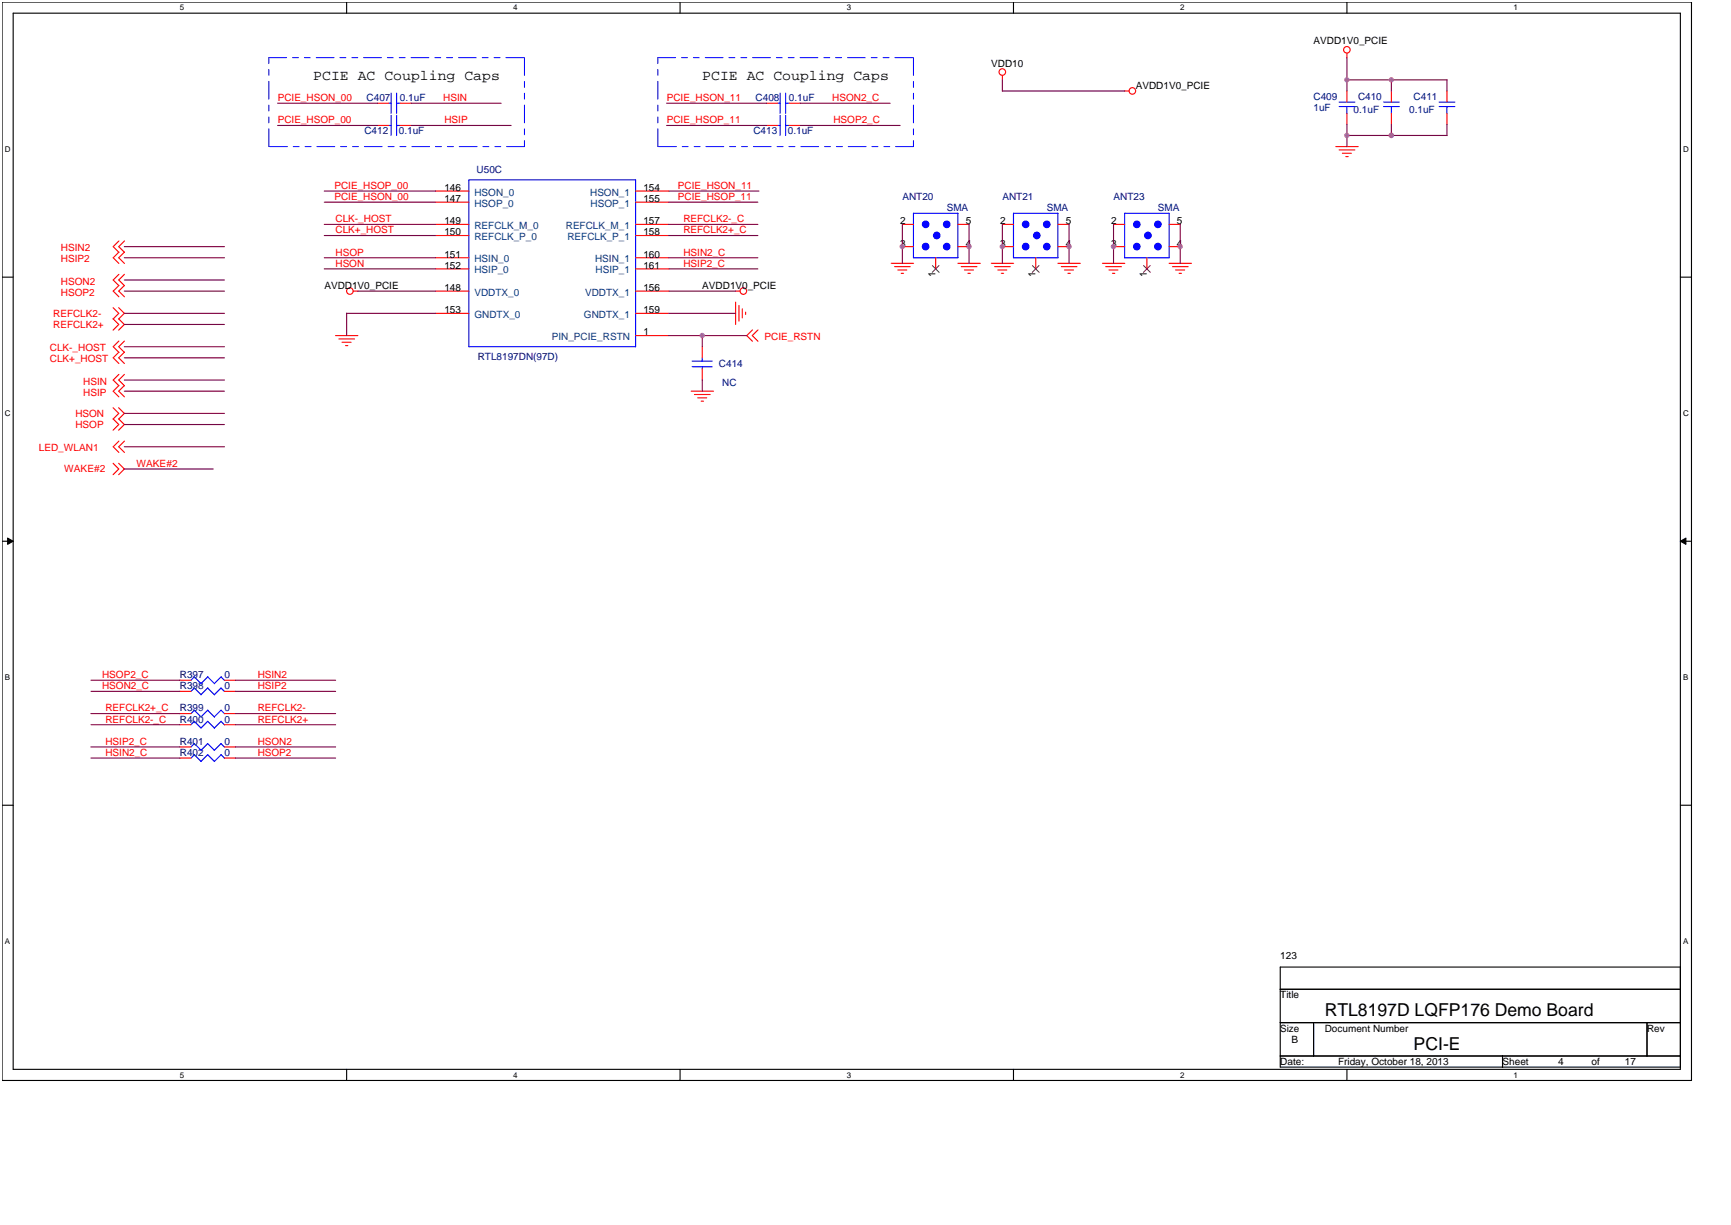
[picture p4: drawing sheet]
<svg xmlns="http://www.w3.org/2000/svg" width="297mm" height="210mm" viewBox="0 0 297 210" stroke-linecap="round" stroke-linejoin="round" font-family="sans-serif">
<path d="M.4 .4h289.5v184.7h-289.5zM2.3 2.3h285.7v180.9h-285.7z" fill="none" stroke="#000" stroke-width=".19"/>
<g fill="#fff">
<path d="M30.8 .5h.8v1.6h-.8z"/>
<path d="M30.8 183.4h.8v1.5h-.8z"/>
</g>
<path d="M59.4 .4v1.9M59.4 183.2v1.9" fill="none" stroke="#000" stroke-width=".19"/>
<g fill="#fff">
<path d="M88 .5h.7v1.6h-.7z"/>
<path d="M88 183.4h.7v1.5h-.7z"/>
</g>
<path d="M116.6 .4v1.9M116.6 183.2v1.9" fill="none" stroke="#000" stroke-width=".19"/>
<g fill="#fff">
<path d="M145.1 .5h.8v1.6h-.8z"/>
<path d="M145.1 183.4h.8v1.5h-.8z"/>
</g>
<path d="M173.7 .4v1.9M173.7 183.2v1.9" fill="none" stroke="#000" stroke-width=".19"/>
<g fill="#fff">
<path d="M202.3 .5h.7v1.6h-.7z"/>
<path d="M202.3 183.4h.7v1.5h-.7z"/>
</g>
<path d="M230.9 .4v1.9M230.9 183.2v1.9" fill="none" stroke="#000" stroke-width=".19"/>
<g fill="#fff">
<path d="M259.4 .5h.8v1.6h-.8z"/>
<path d="M259.4 183.4h.8v1.5h-.8z"/>
<path d="M.8 24.9h1v1.5h-1z"/>
<path d="M288.5 24.9h1v1.5h-1z"/>
<path d="M.8 70.1h1v1.5h-1z"/>
<path d="M288.5 70.1h1v1.5h-1z"/>
</g>
<path d="M.4 47.5h1.9M288 47.5h1.9" fill="none" stroke="#000" stroke-width=".19"/>
<g fill="#fff">
<path d="M.8 115.4h.9v1.5h-.9z"/>
<path d="M288.5 115.4h.9v1.5h-.9z"/>
</g>
<path d="M.4 92.7h1.9M288 92.7h1.9" fill="none" stroke="#000" stroke-width=".19"/>
<path d="M1.3 92.2l1 .5-1 .6zM288 92.7l1-.5v1.1z" fill="#000"/>
<path d="M1.3 92.2l1 .5-1 .6zM288 92.7l1-.5v1.1z" fill="none" stroke="#000" stroke-width=".17"/>
<g fill="#fff">
<path d="M.8 160.6h.9v1.5h-.9z"/>
<path d="M288.5 160.6h.9v1.5h-.9z"/>
</g>
<path d="M.4 138h1.9M288 138h1.9M219.4 165.7h68.6v17.2h-68.6zM219.4 169.5h68.6M219.4 175.2h68.6M225.1 175.2v5.7M282.3 175.2v5.7M219.4 180.9h68.6M257.5 180.9v2" fill="none" stroke="#000" stroke-width=".19"/>
<path d="M46.1 9.9h43.8M89.9 9.9v15.2M112.7 9.9h43.9M156.6 9.9v15.2M46.1 25.1v-15.2M89.9 25.1h-43.8M112.7 25.1v-15.2M156.6 25.1h-43.9" fill="none" stroke="#00f" stroke-width=".17" stroke-dasharray="3 1 1 1 1 1"/>
<g fill="none" stroke="#f00" stroke-width=".19">
<path d="M171.8 12.9v.8M192.7 15.6h.8M230.9 9.1v.8M238.5 15.6v1.9M238.5 19.4v1.9M248 15.6v1.9M248 19.4v1.9M74.6 32.7h5.8M74.6 34.6h5.8M74.6 38.5h5.8M108.9 32.7h5.8M108.9 34.6h5.8"/>
<path d="M108.9 38.5h5.8M229 25.1h3.8M229.5 25.7h2.7M230.1 26.3h1.5M230.7 26.8h.4M19.4 54.6l1 1-1 1M19.4 52.7l1 1-1 1M20.3 54.6l1 1-1 1M20.3 52.7l1 1-1 1M20.4 58.4l-1 1 1 1M20.4 43.2l-1 1 1 .9M20.4 47l-1 1 1 1"/>
<path d="M20.4 48.9l-1 1 1 1M20.4 41.3l-1 1 1 .9M21.3 58.4l-.9 1 .9 1M21.3 43.2l-.9 1 .9 .9M21.3 47l-.9 1 .9 1M21.3 48.9l-.9 1 .9 1M21.3 41.3l-.9 1 .9 .9M57.5 57.5h3.8M58.1 58.1h2.7M58.6 58.6h1.6M59.2 59.2h.4M60.6 49.9h.7"/>
<path d="M74.6 49.9h5.8M74.6 40.4h5.8M74.6 53.7h5.8M74.6 44.2h5.8M74.6 46.1h5.8M108.9 49.9h5.8M108.9 57.5h5.8M108.9 40.4h5.8M108.9 53.7h5.8M108.9 44.2h5.8M108.9 46.1h5.8M126.1 49.9h.7"/>
<path d="M126.1 51.8v3.8M126.7 52.3v2.7M127.2 52.9v1.6M127.8 53.5v.4M129 56.5l-1 1 1 1M129.9 56.5l-1 1 1 1M152.8 45.1h3.8M153.3 45.7h2.7M153.9 46.3h1.5M154.5 46.8h.4M164.2 45.1h3.8M164.8 45.7h2.6"/>
<path d="M165.3 46.3h1.5M165.9 46.8h.4M169.9 45.1h3.8M170.5 45.7h2.7M171 46.3h1.6M171.6 46.8h.4M181.3 45.1h3.9M181.9 45.7h2.7M182.4 46.3h1.6M183 46.8h.4M188.9 45.1h3.9M189.5 45.7h2.7"/>
<path d="M190.1 46.3h1.5M190.7 46.8h.4M200.4 45.1h3.8M200.9 45.7h2.7M201.5 46.3h1.5M202.1 46.8h.4M19.4 71.8l1 .9-1 1M19.4 69.9l1 .9-1 1M19.4 79.4l1 1-1 .9M20.3 71.8l1 .9-1 1M20.3 69.9l1 .9-1 1M20.3 79.4l1 1-1 .9"/>
<path d="M20.4 64.1l-1 1 1 1M20.4 66.1l-1 .9 1 1M20.4 60.3l-1 1 1 1M20.4 75.6l-1 1 1 .9M21.3 64.1l-.9 1 .9 1M21.3 66.1l-.9 .9 .9 1M21.3 60.3l-.9 1 .9 1M21.3 75.6l-.9 1 .9 .9M118.5 67h3.8M119 67.6h2.7M119.6 68.2h1.5M120.2 68.7h.4"/>
<path d="M30.8 129.9h1.9M38.5 129.9h1.9"/>
<circle cx="171.8" cy="12.3" r=".56"/>
<circle cx="194.1" cy="15.6" r=".56"/>
<circle cx="230.8" cy="8.5" r=".56"/>
<circle cx="60" cy="49.9" r=".56"/>
<circle cx="127.4" cy="49.9" r=".56"/>
</g>
<path d="M237.1 17.5h2.7M237.1 18.3h2.7M238.5 18.3v1.1M246.7 17.5h2.7M246.7 18.3h2.7M248 18.3v1.1M80.4 30.8h28.5v28.6h-28.5zM33.3 129.3l1.2 1.2M33.3 129.3l-.6 .6M34.5 130.5l1.1-1.2 1.2 1.2M37.9 129.3l.6 .6M37.9 129.3l-1.2 1.2" fill="none" stroke="#00f" stroke-width=".19"/>
<circle cx="194.8" cy="38.4" r=".56" fill="#00f"/>
<g fill="none" stroke="#00f" stroke-width=".19">
<path d="M192.8 36.5h7.6v7.7h-7.6z"/>
<circle cx="194.8" cy="38.4" r=".56"/>
</g>
<circle cx="198.5" cy="38.4" r=".56" fill="#00f"/>
<circle cx="198.5" cy="38.4" r=".56" fill="none" stroke="#00f" stroke-width=".19"/>
<circle cx="196.7" cy="40.3" r=".56" fill="#00f"/>
<circle cx="196.7" cy="40.3" r=".56" fill="none" stroke="#00f" stroke-width=".19"/>
<circle cx="194.8" cy="42.3" r=".56" fill="#00f"/>
<circle cx="194.8" cy="42.3" r=".56" fill="none" stroke="#00f" stroke-width=".19"/>
<circle cx="198.5" cy="42.3" r=".56" fill="#00f"/>
<g fill="none" stroke="#00f" stroke-width=".19">
<path d="M118.6 61.9h3.5M118.6 62.8h3.5M120.4 61.3v.6M120.4 62.8v.4"/>
<circle cx="198.5" cy="42.3" r=".56"/>
</g>
<path d="M190.9 38.5h1.9M200.4 38.5h1.9M120.4 59.4v1.9M190.9 42.3h1.9M196.6 44.2v1.9M200.4 42.3h1.9M120.4 63.2v1.9" fill="none" stroke="#f00" stroke-width=".19"/>
<path d="M196 45.5l1.2 1.2M197.1 45.5l-1.1 1.2" fill="none" stroke="#804000" stroke-width=".17"/>
<circle cx="158.6" cy="38.4" r=".56" fill="#00f"/>
<g fill="none" stroke="#00f" stroke-width=".19">
<path d="M156.6 36.5h7.6v7.7h-7.6z"/>
<circle cx="158.6" cy="38.4" r=".56"/>
</g>
<circle cx="162.3" cy="38.4" r=".56" fill="#00f"/>
<circle cx="162.3" cy="38.4" r=".56" fill="none" stroke="#00f" stroke-width=".19"/>
<circle cx="160.6" cy="40.3" r=".56" fill="#00f"/>
<circle cx="160.6" cy="40.3" r=".56" fill="none" stroke="#00f" stroke-width=".19"/>
<circle cx="158.6" cy="42.3" r=".56" fill="#00f"/>
<circle cx="158.6" cy="42.3" r=".56" fill="none" stroke="#00f" stroke-width=".19"/>
<circle cx="162.3" cy="42.3" r=".56" fill="#00f"/>
<circle cx="162.3" cy="42.3" r=".56" fill="none" stroke="#00f" stroke-width=".19"/>
<path d="M154.7 38.5h1.9M164.2 38.5h1.9M154.7 42.3h1.9M160.4 44.2v1.9M164.2 42.3h1.9" fill="none" stroke="#f00" stroke-width=".19"/>
<path d="M159.8 45.5l1.2 1.2M160.9 45.5l-1.1 1.2" fill="none" stroke="#804000" stroke-width=".17"/>
<circle cx="175.8" cy="38.4" r=".56" fill="#00f"/>
<g fill="none" stroke="#00f" stroke-width=".19">
<path d="M173.7 36.5h7.6v7.7h-7.6z"/>
<circle cx="175.8" cy="38.4" r=".56"/>
</g>
<circle cx="179.4" cy="38.4" r=".56" fill="#00f"/>
<circle cx="179.4" cy="38.4" r=".56" fill="none" stroke="#00f" stroke-width=".19"/>
<circle cx="177.7" cy="40.3" r=".56" fill="#00f"/>
<circle cx="177.7" cy="40.3" r=".56" fill="none" stroke="#00f" stroke-width=".19"/>
<circle cx="175.8" cy="42.3" r=".56" fill="#00f"/>
<circle cx="175.8" cy="42.3" r=".56" fill="none" stroke="#00f" stroke-width=".19"/>
<circle cx="179.4" cy="42.3" r=".56" fill="#00f"/>
<g fill="none" stroke="#00f" stroke-width=".19">
<path d="M66.6 17.7h.4M67 16v3.4M67 19.8v3.4M68 17.7h.6M68 16v3.4M68 19.8v3.4M133.3 17.7h.4M133.7 16v3.4M133.7 19.8v3.4M134.6 17.7h.6M134.7 16v3.4M134.7 19.8v3.4"/>
<path d="M229.5 17.5h2.7M229.5 18.3h2.7M230.9 18.3v1.1M66.6 21.5h.4M68 21.5h.6M133.3 21.5h.4M134.6 21.5h.6M33.3 117.9l1.2 1.2M33.3 116l1.2 1.2M33.3 117.9l-.6 .6M33.3 116l-.6 .6M34.5 119l1.1-1.1 1.2 1.2"/>
<path d="M35.6 116l1.2 1.2M35.6 116l-1.1 1.1M37.9 117.9l.6 .6M37.9 116l.6 .6M37.9 117.9l-1.2 1.1M37.9 116l-1.2 1.1M33.3 121.7l1.2 1.2M33.3 123.6l1.2 1.2M33.3 127.4l1.2 1.2M33.3 121.7l-.6 .6M33.3 123.6l-.6 .6M33.3 127.4l-.6 .6"/>
<path d="M34.5 122.8l1.1-1.1 1.2 1.2M35.6 123.6l1.2 1.2M35.6 127.4l1.2 1.2M35.6 123.6l-1.1 1.1M35.6 127.4l-1.1 1.2M37.9 121.7l.6 .6M37.9 123.6l.6 .6M37.9 127.4l.6 .6M37.9 121.7l-1.2 1.1M37.9 123.6l-1.2 1.1M37.9 127.4l-1.2 1.2"/>
<circle cx="179.4" cy="42.3" r=".56"/>
</g>
<g fill="none" stroke="#f00" stroke-width=".19">
<path d="M64.7 17.7h1.9M68.6 17.7h1.9M131.4 17.7h1.9M135.2 17.7h1.9M230.9 15.6v1.9M230.9 19.4v1.9M64.7 21.5h1.9M68.6 21.5h1.9M131.4 21.5h1.9M135.2 21.5h1.9M171.8 38.5h1.9M181.3 38.5h1.9"/>
<path d="M171.8 42.3h1.9M177.5 44.2v1.9M181.3 42.3h1.9M30.8 118.5h1.9M30.8 116.6h1.9M38.5 118.5h1.9M38.5 116.6h1.9M30.8 122.3h1.9M30.8 124.2h1.9M30.8 128h1.9M38.5 122.3h1.9M38.5 124.2h1.9"/>
<path d="M38.5 128h1.9"/>
</g>
<path d="M176.9 45.5l1.2 1.2M178.1 45.5l-1.2 1.2" fill="none" stroke="#804000" stroke-width=".17"/>
<g fill="none" stroke="#800040" stroke-width=".19">
<path d="M47.6 17.7h17.1M70.4 17.7h15.5M114.3 17.7h17.1M137.1 17.7h15.5M171.8 13.7v1.9h21M230.9 13.7h17.1v1.9M230.9 9.9v5.7M238.5 13.7v1.9M47.6 21.5h17.1M55.6 32.7h19M55.6 34.6h19M55.6 38.5h19"/>
<path d="M70.4 21.5h17.2M114.3 21.5h17.1M114.6 32.7h15.5M114.6 34.6h15.3M114.6 38.5h15.3M137.1 21.5h17.2M154.7 38.5v6.6M166.1 38.5v6.6M171.8 38.5v6.6M183.2 38.5v6.6M190.9 38.5v6.6M202.3 38.5v6.6"/>
<path d="M230.9 21.3v3.8M238.5 21.3v1.9M248 21.3v1.9h-17.1M21.3 55.6h17.2M21.3 53.7h17.2M21.3 42.3h17.2M21.3 48h17.2M21.3 44.2h17.2M21.3 49.9h17.2M21.3 59.4h17.2M55.6 44.2h19M55.6 40.4h19"/>
<path d="M55.6 46.1h19M61.3 49.9h13.3M74.6 53.7h-15.2v3.8M114.6 53.7h11.5M114.6 44.2h15.3M114.6 49.9h11.5M114.6 40.4h15.3M114.6 46.1h15.3M114.6 57.5h13.4M120.4 57.5v1.9M21.3 70.8h17.2M21.3 61.3h17.2"/>
<path d="M21.3 67h17.2M21.3 72.7h17.2M21.3 65.1h17.2M21.3 76.6h17.2M120.4 65.1v1.9M21.3 80.4h15.2M15.6 118.5h15.3M15.6 116.6h15.3M40.4 118.5h17.1M40.4 116.6h17.1M15.6 122.3h15.2M15.6 128h15.2"/>
<path d="M15.6 124.2h15.3M15.6 129.9h15.3M40.4 122.3h17.1M40.4 124.2h17.1M40.4 128h17.1M40.4 129.9h17.1"/>
</g>
<circle cx="120.4" cy="57.5" r=".37" fill="#f0f"/>
<circle cx="120.4" cy="57.5" r=".37" fill="none" stroke="#f0f" stroke-width=".19"/>
<circle cx="230.8" cy="13.7" r=".37" fill="#f0f"/>
<circle cx="230.8" cy="13.7" r=".37" fill="none" stroke="#f0f" stroke-width=".19"/>
<circle cx="230.8" cy="23.2" r=".37" fill="#f0f"/>
<circle cx="230.8" cy="23.2" r=".37" fill="none" stroke="#f0f" stroke-width=".19"/>
<circle cx="238.5" cy="23.2" r=".37" fill="#f0f"/>
<circle cx="238.5" cy="23.2" r=".37" fill="none" stroke="#f0f" stroke-width=".19"/>
<circle cx="238.5" cy="13.7" r=".37" fill="#f0f"/>
<circle cx="238.5" cy="13.7" r=".37" fill="none" stroke="#f0f" stroke-width=".19"/>
<circle cx="238.5" cy="23.2" r=".37" fill="#f0f"/>
<circle cx="238.5" cy="23.2" r=".37" fill="none" stroke="#f0f" stroke-width=".19"/>
<circle cx="154.6" cy="42.3" r=".37" fill="#f0f"/>
<circle cx="154.6" cy="42.3" r=".37" fill="none" stroke="#f0f" stroke-width=".19"/>
<circle cx="166.1" cy="42.3" r=".37" fill="#f0f"/>
<circle cx="166.1" cy="42.3" r=".37" fill="none" stroke="#f0f" stroke-width=".19"/>
<circle cx="171.8" cy="42.3" r=".37" fill="#f0f"/>
<circle cx="171.8" cy="42.3" r=".37" fill="none" stroke="#f0f" stroke-width=".19"/>
<circle cx="183.2" cy="42.3" r=".37" fill="#f0f"/>
<circle cx="183.2" cy="42.3" r=".37" fill="none" stroke="#f0f" stroke-width=".19"/>
<circle cx="202.3" cy="42.3" r=".37" fill="#f0f"/>
<circle cx="202.3" cy="42.3" r=".37" fill="none" stroke="#f0f" stroke-width=".19"/>
<circle cx="190.8" cy="42.3" r=".37" fill="#f0f"/>
<circle cx="190.8" cy="42.3" r=".37" fill="none" stroke="#f0f" stroke-width=".19"/>
<g font-size="3">
<text x="227" y="174.2">RTL8197D LQFP176 Demo Board</text>
<text x="242.3" y="179.9">PCI-E</text>
</g>
<g font-size="2.5">
<text x="53.7" y="13.8">PCIE AC Coupling Caps</text>
<text x="120.4" y="13.8">PCIE AC Coupling Caps</text>
</g>
<g font-size="1.7">
<text x="169.9" y="11.4">VDD10</text>
<text x="225.1" y="7.6">AVDD1V0_PCIE</text>
<text x="194.7" y="15.2">AVDD1V0_PCIE</text>
<text x="76.2" y="32.7">146</text>
<text x="76.2" y="34.6">147</text>
<text x="110.3" y="32.7">154</text>
<text x="110.3" y="34.6">155</text>
<text x="76.2" y="38.4">149</text>
<text x="76.2" y="40.3">150</text>
<text x="110.3" y="38.4">157</text>
<text x="110.3" y="40.3">158</text>
<text x="154.3" y="38.4">2</text>
<text x="165.5" y="38.4">5</text>
<text x="171.4" y="38.4">2</text>
<text x="182.7" y="38.4">5</text>
<text x="190.5" y="38.4">2</text>
<text x="201.7" y="38.4">5</text>
<text x="76.2" y="44.1">151</text>
<text x="76.2" y="46.1">152</text>
<text x="110.3" y="44.1">160</text>
<text x="110.3" y="46.1">161</text>
<text x="154.3" y="42.2">3</text>
<text x="160.4" y="47.5" transform="rotate(-90 160.4 47.5)">1</text>
<text x="165.5" y="42.2">4</text>
<text x="171.4" y="42.2">3</text>
<text x="177.5" y="47.5" transform="rotate(-90 177.5 47.5)">1</text>
<text x="182.7" y="42.2">4</text>
<text x="190.5" y="42.2">3</text>
<text x="196.5" y="47.5" transform="rotate(-90 196.5 47.5)">1</text>
<text x="201.7" y="42.2">4</text>
<text x="55.6" y="49.5">AVDD1V0_PCIE</text>
<text x="76.2" y="49.9">148</text>
<text x="76.2" y="53.7">153</text>
<text x="110.3" y="53.7">159</text>
<text x="110.3" y="49.9">156</text>
<text x="120.4" y="49.5">AVDD1V0_PCIE</text>
<text x="110.3" y="57.5">1</text>
<text x="219.4" y="164.4">123</text>
<text x="219.4" y="171.1">Title</text>
<text x="219.4" y="176.8">Size</text>
<text x="221.3" y="178.7">B</text>
<text x="227" y="176.8">Document Number</text>
<text x="282.3" y="176.8">Rev</text>
<text x="219.4" y="182.5">Date:</text>
<text x="229.3" y="182.5">Friday, October 18, 2013</text>
<text x="257.5" y="182.5">Sheet</text>
<text x="267.1" y="182.5">4</text>
<text x="272.8" y="182.5">of</text>
<text x="278.5" y="182.5">17</text>
</g>
<g font-size="1.7" fill="#f00">
<text x="47.6" y="17.3">PCIE_HSON_00</text>
<text x="76" y="17.3">HSIN</text>
<text x="114.3" y="17.3">PCIE_HSON_11</text>
<text x="142.7" y="17.3">HSON2_C</text>
<text x="47.6" y="21.1">PCIE_HSOP_00</text>
<text x="76.2" y="21.1">HSIP</text>
<text x="114.3" y="21.1">PCIE_HSOP_11</text>
<text x="142.8" y="21.1">HSOP2_C</text>
<text x="57.3" y="32.4">PCIE_HSOP_00</text>
<text x="57.3" y="34.3">PCIE_HSON_00</text>
<text x="116.2" y="32.4">PCIE_HSON_11</text>
<text x="116.2" y="34.3">PCIE_HSOP_11</text>
<text x="57.5" y="38.1">CLK-_HOST</text>
<text x="57.5" y="40">CLK+_HOST</text>
<text x="117.1" y="38.1">REFCLK2-_C</text>
<text x="117.1" y="40">REFCLK2+_C</text>
<text x="10.4" y="45">HSIP2</text>
<text x="10.4" y="43">HSIN2</text>
<text x="57.5" y="43.8">HSOP</text>
<text x="57.5" y="45.7">HSON</text>
<text x="117.1" y="43.8">HSIN2_C</text>
<text x="117.1" y="45.7">HSIP2_C</text>
<text x="10.4" y="48.8">HSON2</text>
<text x="10.4" y="50.7">HSOP2</text>
<text x="9.1" y="56.2">REFCLK2+</text>
<text x="9.1" y="54.3">REFCLK2-</text>
<text x="131" y="58.3">PCIE_RSTN</text>
<text x="8.5" y="62.1">CLK+_HOST</text>
<text x="8.5" y="60.2">CLK-_HOST</text>
<text x="14.3" y="65.9">HSIN</text>
<text x="12.9" y="71.4">HSON</text>
<text x="14.3" y="67.8">HSIP</text>
<text x="6.6" y="77.3">LED_WLAN1</text>
<text x="12.9" y="73.3">HSOP</text>
<text x="11" y="81">WAKE#2</text>
<text x="23.4" y="80">WAKE#2</text>
<text x="17.5" y="116.2">HSOP2_C</text>
<text x="17.5" y="118.1">HSON2_C</text>
<text x="44.2" y="118.1">HSIP2</text>
<text x="44.2" y="116.2">HSIN2</text>
<text x="18.1" y="123.8">REFCLK2-_C</text>
<text x="18.1" y="121.9">REFCLK2+_C</text>
<text x="44.2" y="121.9">REFCLK2-</text>
<text x="44.2" y="123.8">REFCLK2+</text>
<text x="18.1" y="129.5">HSIN2_C</text>
<text x="18.1" y="127.6">HSIP2_C</text>
<text x="44.2" y="127.6">HSON2</text>
<text x="44.2" y="129.5">HSOP2</text>
</g>
<g font-size="1.7" fill="#000080">
<text x="62.8" y="17.3">C407</text>
<text x="68.6" y="17.3">0.1uF</text>
<text x="129.5" y="17.3">C408</text>
<text x="135.2" y="17.3">0.1uF</text>
<text x="225.1" y="17.1">C409</text>
<text x="232.8" y="17.1">C410</text>
<text x="242.3" y="17.1">C411</text>
<text x="62.5" y="23">C412</text>
<text x="68.4" y="23">0.1uF</text>
<text x="129.1" y="23">C413</text>
<text x="135" y="23">0.1uF</text>
<text x="225.1" y="19">1uF</text>
<text x="232" y="19.4">0.1uF</text>
<text x="241.5" y="19.4">0.1uF</text>
<text x="81.7" y="29.7">U50C</text>
<text x="154.7" y="34.3">ANT20</text>
<text x="171.8" y="34.3">ANT21</text>
<text x="190.9" y="34.3">ANT23</text>
<text x="162.3" y="36.2">SMA</text>
<text x="179.4" y="36.2">SMA</text>
<text x="198.5" y="36.2">SMA</text>
<text x="81.9" y="61.7">RTL8197DN(97D)</text>
<text x="123.2" y="62.9">C414</text>
<text x="123.8" y="66.1">NC</text>
<text x="30.8" y="118.1">R398</text>
<text x="30.8" y="116.2">R397</text>
<text x="38.5" y="118.1">0</text>
<text x="38.5" y="116.2">0</text>
<text x="30.8" y="121.9">R399</text>
<text x="30.8" y="123.8">R400</text>
<text x="38.5" y="121.9">0</text>
<text x="38.5" y="123.8">0</text>
<text x="30.8" y="129.5">R402</text>
<text x="30.8" y="127.6">R401</text>
<text x="38.5" y="129.5">0</text>
<text x="38.5" y="127.6">0</text>
</g>
<g font-size="1.7" fill="#004080">
<text x="81.3" y="33.5">HSON_0</text>
<text x="81.3" y="35.4">HSOP_0</text>
<text x="101.1" y="33.5">HSON_1</text>
<text x="101.2" y="35.4">HSOP_1</text>
<text x="81.3" y="39.2">REFCLK_M_0</text>
<text x="81.3" y="41.1">REFCLK_P_0</text>
<text x="97" y="39.2">REFCLK_M_1</text>
<text x="97.3" y="41.1">REFCLK_P_1</text>
<text x="81.3" y="45">HSIN_0</text>
<text x="81.3" y="46.9">HSIP_0</text>
<text x="102" y="45">HSIN_1</text>
<text x="102.1" y="46.9">HSIP_1</text>
<text x="81.3" y="50.7">VDDTX_0</text>
<text x="100.3" y="50.7">VDDTX_1</text>
<text x="81.3" y="54.5">GNDTX_0</text>
<text x="94.6" y="58.3">PIN_PCIE_RSTN</text>
<text x="100.1" y="54.5">GNDTX_1</text>
</g>
<g font-size="1.4">
<text x="30.8" y="1.8">5</text>
<text x="88" y="1.8">4</text>
<text x="145.1" y="1.8">3</text>
<text x="202.3" y="1.8">2</text>
<text x="259.4" y="1.8">1</text>
<text x=".8" y="26.1">D</text>
<text x="288.5" y="26.1">D</text>
<text x=".8" y="71.3">C</text>
<text x="288.5" y="71.3">C</text>
<text x=".8" y="116.6">B</text>
<text x="288.5" y="116.6">B</text>
<text x=".8" y="161.8">A</text>
<text x="288.5" y="161.8">A</text>
<text x="30.8" y="184.7">5</text>
<text x="88" y="184.7">4</text>
<text x="145.1" y="184.7">3</text>
<text x="202.3" y="184.7">2</text>
<text x="259.4" y="184.7">1</text>
</g>
</svg>
